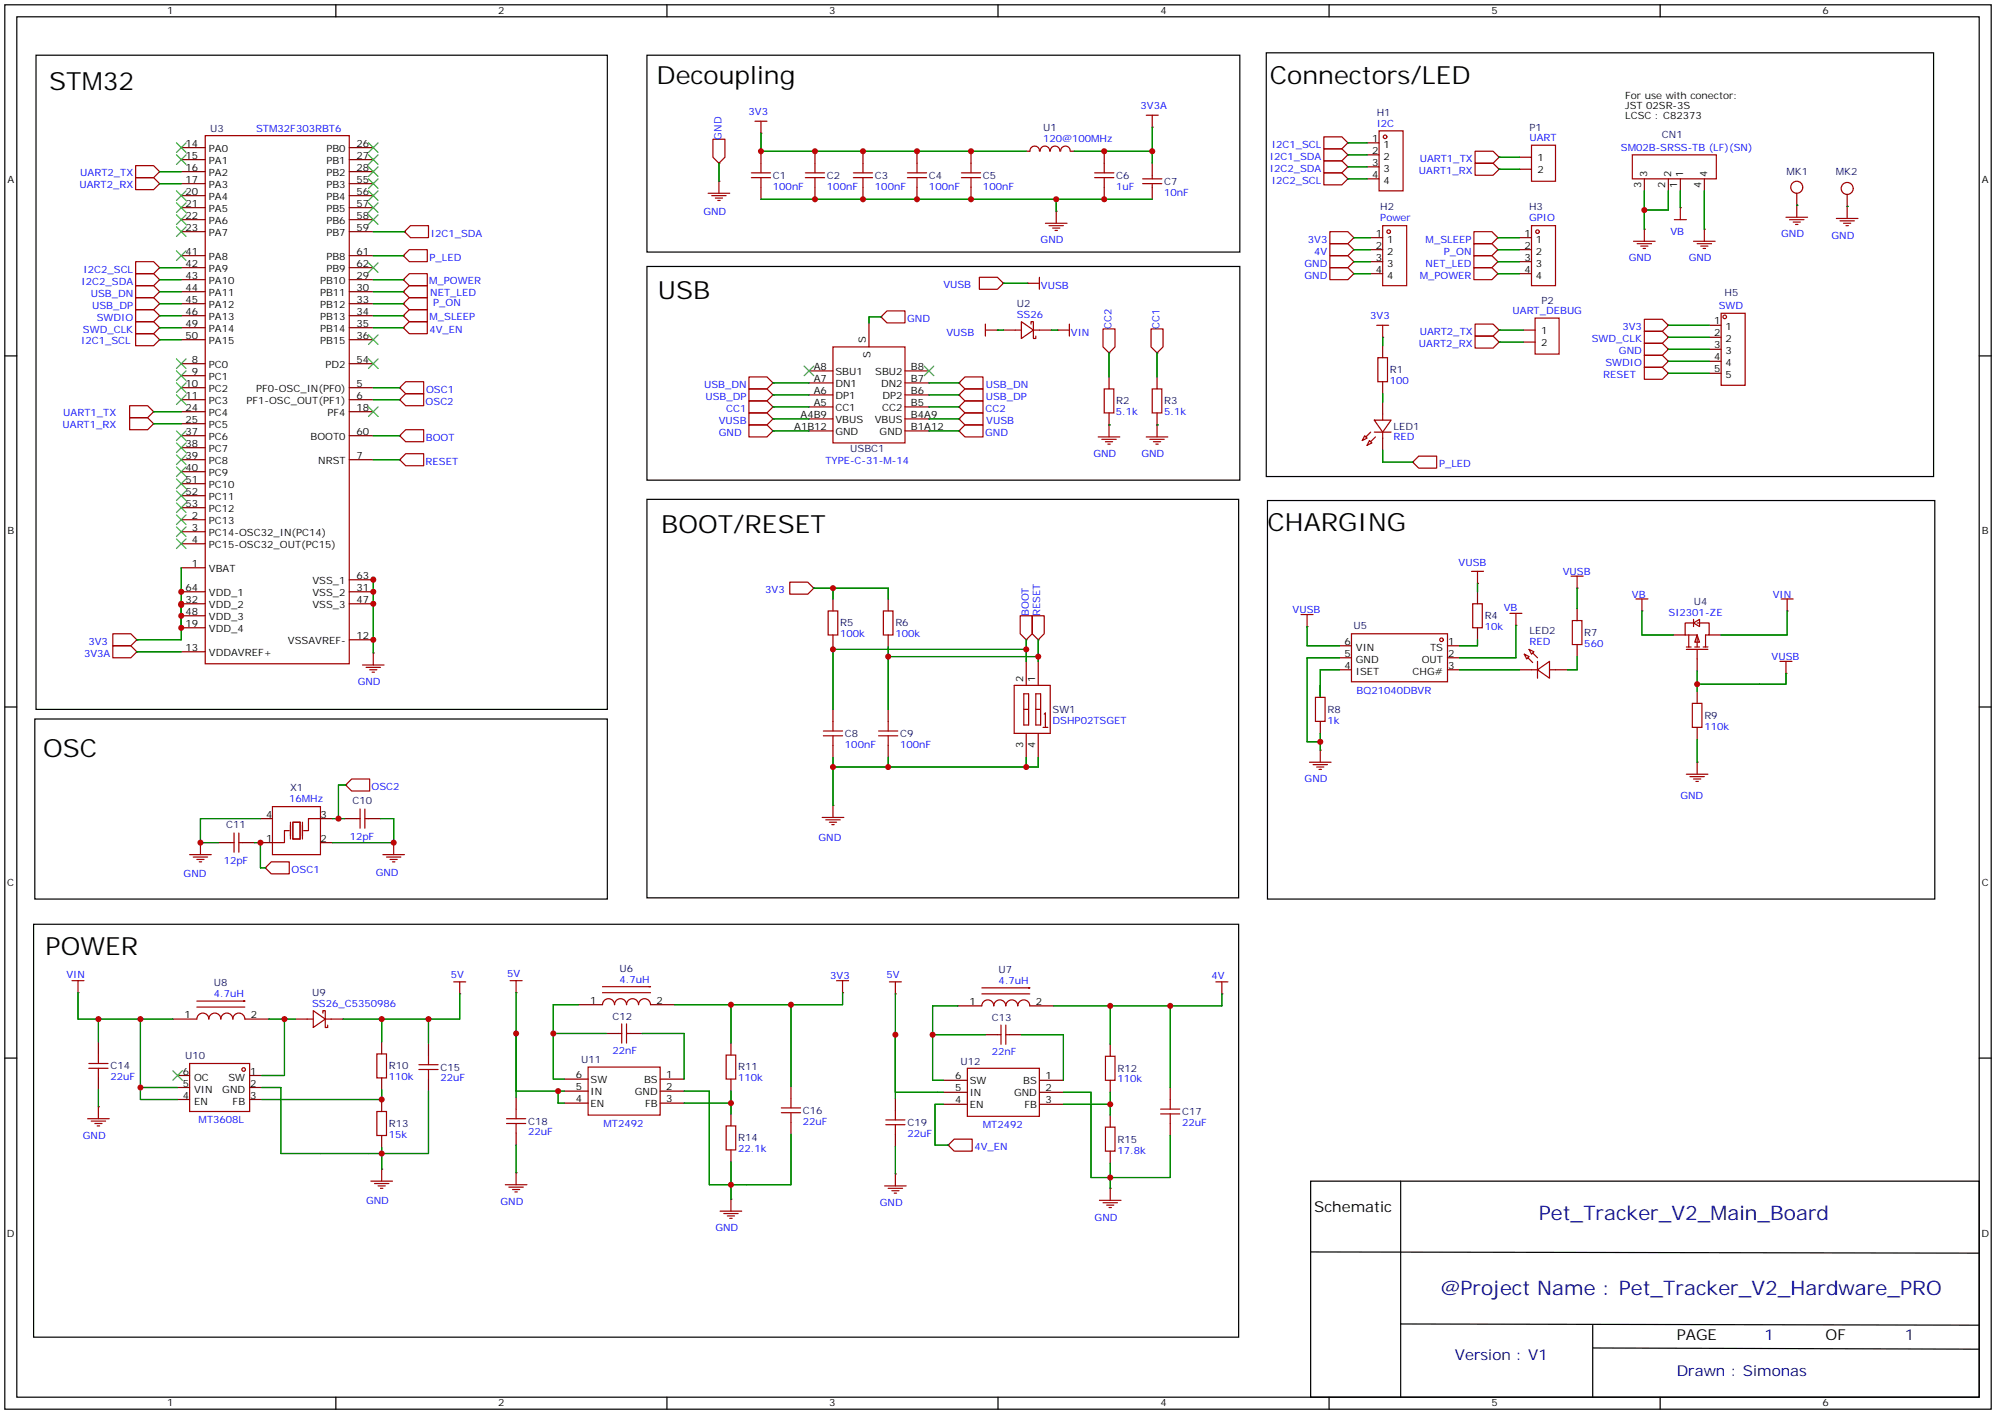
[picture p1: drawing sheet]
<svg xmlns="http://www.w3.org/2000/svg" width="422mm" height="299mm" viewBox="0 0 422 299" stroke-linecap="round" stroke-linejoin="round" font-family="sans-serif">
<circle cx="79" cy="122.4" r=".51" fill="#999"/>
<g fill="none" stroke="#000" stroke-width=".25">
<path d="M1 1h420.4v297.2h-420.4zM3.6 3.6h415.2v292.1h-415.2zM7.6 11.7h120.9v138.4h-120.9zM71.1 1v2.6M136.9 11.7h125.5v41.6h-125.5zM141.1 1v2.6M211.2 1v2.6M268 11.2h141.2v89.6h-141.2zM281.3 1v2.6M351.3 1v2.6M136.9 56.4h125.5v45.2h-125.5zM1 75.3h2.6"/>
<path d="M418.8 75.3h2.6M136.9 105.7h125.2v84.3h-125.2zM268.2 105.9h141.2v84.3h-141.2zM1 149.6h2.6M7.4 152.1h121.1v38.1h-121.1zM418.8 149.6h2.6M7.1 195.6h255v87.4h-255zM1 223.9h2.6M418.8 223.9h2.6M277.4 249.9h141.4v45.8h-141.4zM296.4 249.9v45.8M277.4 264.9l141.4 .3"/>
<path d="M71.1 295.7v2.5M141.1 295.7v2.5M211.2 295.7v2.5M281.3 295.7v2.5M296.4 280.2l122.4 .2M337.1 285.2l81.7 .3M337.1 280.4v15.3M351.3 295.7v2.5"/>
</g>
<g fill="none" stroke="#a10000" stroke-width=".25">
<path d="M28.7 37.6h3.8l1.3 1.3-1.3 1.2h-3.8zM28.7 35.1h3.8l1.3 1.2-1.3 1.3h-3.8zM43.4 28.7h30.5v111.8h-30.5zM150.9 29.5h2.5v3.8l-1.3 1.2-1.2-1.2zM152.1 38.4v2.5M159 37.6h4.1M159 36.6h4.1M159.8 25.7h2.5M161 25.7v2.5M161 34.5v2.1M161 37.6v2M170.4 37.6h4.1"/>
<path d="M170.4 36.6h4.1M172.5 34.5v2.1M172.5 37.6v2M180.6 37.6h4.1M180.6 36.6h4.1M182.6 34.5v2.1M182.6 37.6v2M192 37.6h4.1M192 36.6h4.1M194.1 34.5v2.1M194.1 37.6v2M203.5 37.6h4"/>
<path d="M203.5 36.6h4M205.5 34.5v2.1M205.5 37.6v2M218 32a1.01 1.01 0 0 1 1-1.1 1.01 1.01 0 0 1 1 1.1M220.1 32a1.01 1.01 0 0 1 1-1.1 1.01 1.01 0 0 1 1 1.1M222.3 32a1.01 1.01 0 0 1 1-1.1 1.01 1.01 0 0 1 1 1.1M224.5 32a1.01 1.01 0 0 1 1-1.1 1.01 1.01 0 0 1 1 1.1M231.6 37.6h4.1M231.6 36.6h4.1M233.7 34.5v2.1M233.7 37.6v2M241.8 38.9h4.1"/>
<path d="M241.8 37.8h4.1M242.6 24.4h2.5M243.8 24.4v2.5M243.8 37.1v.7M243.8 38.9v.7M280.2 29h3.8l1.2 1.2-1.2 1.3h-3.8zM280.2 31.5h3.8l1.2 1.3-1.2 1.2h-3.8zM280.2 36.6h3.8l1.2 1.2-1.2 1.3h-3.8zM280.2 34h3.8l1.2 1.3-1.2 1.3h-3.8zM291.8 27.7h5.1v12.7h-5.1zM312.2 32h3.8l1.2 1.3-1.2 1.2h-3.8zM312.2 34.5h3.8l1.2 1.3-1.2 1.3h-3.8z"/>
<path d="M324.1 30.7h5.1v7.7h-5.1zM345.4 32.8h17.8v5h-17.8zM381.5 39.6a1.27 1.27 0 0 0-1.9-1.1 1.27 1.27 0 0 0 0 2.2 1.27 1.27 0 0 0 1.9-1M392.2 39.9a1.27 1.27 0 0 0-1.9-1.1 1.27 1.27 0 0 0-.1 2.2 1.27 1.27 0 0 0 2-1M28.7 57.9h3.8l1.3 1.3-1.3 1.3h-3.8zM28.7 55.4h3.8l1.3 1.2-1.3 1.3h-3.8zM85.3 59.2l1.3-1.3h3.8v2.6h-3.8zM85.6 49l1.3-1.2h3.8v2.5h-3.8zM86.6 52.8h3.8v2.6h-3.8l-1.3-1.3zM149.9 40.9h4.5M150.6 41.4h3.1M151.4 41.9h1.5"/>
<path d="M151.9 42.4h.5M207.3 58.7h3.8l1.2 1.2-1.2 1.3h-3.8zM217.4 59.9h2.6M220 58.7v2.5M221.2 47.2h4.6M222 47.8h3M222.8 48.3h1.5M223.3 48.8h.5M223.5 44.7v2.5M281.4 56.6h3.8l1.3 1.3-1.3 1.3h-3.8zM281.4 54.1h3.8l1.3 1.3-1.3 1.2h-3.8zM281.4 51.6h3.8l1.3 1.2-1.3 1.3h-3.8z"/>
<path d="M281.4 49h3.8l1.3 1.3-1.3 1.3h-3.8zM292.6 47.8h5.1v12.7h-5.1zM311.9 56.6h3.8l1.3 1.3-1.3 1.3h-3.8zM311.9 54.1h3.8l1.3 1.3-1.3 1.2h-3.8zM311.9 49h3.8l1.3 1.3-1.3 1.3h-3.8zM311.9 51.6h3.8l1.3 1.2-1.3 1.3h-3.8zM324.1 47.8h5.1v12.7h-5.1zM345.7 51.1h4.6M346.5 51.6h3M347.2 52.1h1.5M347.7 52.6h.5M348 48.5v2.6"/>
<path d="M354.3 46.5h2.6M355.6 43.9v2.6M358.4 51.1h4.6M359.2 51.6h3M359.9 52.1h1.5M360.4 52.6h.5M360.7 48.5v2.6M378 46h4.5M378.7 46.5h3.1M379.5 47h1.5M380 47.5h.5M380.2 43.4v2.6"/>
<path d="M388.6 46.2h4.6M389.4 46.7h3M390.1 47.2h1.6M390.7 47.8h.5M390.9 43.7v2.5M28.7 70.6h3.8l1.3 1.3-1.3 1.3h-3.8zM28.7 63h3.8l1.3 1.3-1.3 1.2h-3.8zM28.7 60.5h3.8l1.3 1.2-1.3 1.3h-3.8zM28.7 68.1h3.8l1.3 1.2-1.3 1.3h-3.8zM28.7 65.5h3.8l1.3 1.3-1.3 1.3h-3.8zM85.3 61.7l1.3-1.2h3.8v2.5h-3.8zM85.3 64.3l1.3-1.3h3.8v2.5h-3.8z"/>
<path d="M86.6 65.5h3.8v2.6h-3.8l-1.3-1.3zM86.6 68.1h3.8v2.5h-3.8l-1.3-1.3zM158.5 79.8h3.8l1.3 1.2-1.3 1.3h-3.8zM176.3 73.4h15.2v20.3h-15.2zM186.4 67.1l1.3-1.3h3.8v2.5h-3.8zM204.2 79.8h3.8v2.5h-3.8l-1.3-1.3zM208.5 69.9h2.6M208.5 68.6v2.5M214.9 69.9h1.3M216.2 68.1l2.5 1.8-2.5 1.7zM218.2 68.6v-.5h.5v3.5h.5v-.5M218.7 69.9h1.3"/>
<path d="M223.8 69.9h2.5M226.3 68.6v2.5M233.4 69.6h2.6v3.8l-1.3 1.3-1.3-1.3zM243.6 69.6h2.5v3.8l-1.2 1.3-1.3-1.3zM291.3 68.8h2.6M291.6 75.7h2v5.1h-2zM292.6 68.8v2.6M312.2 68.6h3.8l1.2 1.3-1.2 1.2h-3.8zM312.2 71.1h3.8l1.2 1.3-1.2 1.3h-3.8zM324.9 67.3h5v7.6h-5zM348 67.6h3.8l1.3 1.2-1.3 1.3h-3.8zM348 70.1h3.8l1.3 1.3-1.3 1.2h-3.8z"/>
<path d="M348 72.6h3.8l1.3 1.3-1.3 1.3h-3.8zM348 75.2h3.8l1.3 1.3-1.3 1.2h-3.8zM348 77.7h3.8l1.3 1.3-1.3 1.3h-3.8zM364.2 66.3h5.1v15.2h-5.1zM27.4 85.9h3.8l1.3 1.2-1.3 1.3h-3.8zM27.4 88.4h3.8l1.3 1.3-1.3 1.2h-3.8zM84.6 84.6l1.3-1.3h3.8v2.6h-3.8zM84.6 97.3l1.3-1.3h3.8v2.6h-3.8zM85.9 80.8h3.8v2.5h-3.8l-1.3-1.3zM85.9 90.9h3.8v2.6h-3.8l-1.3-1.3zM158.5 89.9h3.8l1.3 1.3-1.3 1.3h-3.8zM158.5 84.8h3.8l1.3 1.3-1.3 1.3h-3.8z"/>
<path d="M158.5 87.4h3.8l1.3 1.2-1.3 1.3h-3.8zM158.5 82.3h3.8l1.3 1.3-1.3 1.2h-3.8zM202.9 86.1l1.3-1.3h3.8v2.6h-3.8zM202.9 88.6l1.3-1.2h3.8v2.5h-3.8zM202.9 83.6l1.3-1.3h3.8v2.5h-3.8zM204.2 89.9h3.8v2.6h-3.8l-1.3-1.3zM232.4 92.5h4.6M233.2 93h3M233.7 82.3h2v5.1h-2zM233.9 93.5h1.6M234.4 94h.5M234.7 89.9v2.6"/>
<path d="M242.6 92.5h4.5M243.3 93h3.1M243.8 82.3h2.1v5.1h-2.1zM244.1 93.5h1.5M244.6 94h.5M244.9 89.9v2.6M288.8 92.2l.5 .5-1 .5zM289.8 93.2l.5 .5-1 .5zM290.1 91.4l-1 1.1M290.8 88.9h3.6l-1.8 2.5zM290.8 91.4h3.6M291.1 92.5l-1 1"/>
<path d="M292.6 87.6v1.3M292.6 91.4v1.3M299 97.8l1.2-1.3h3.8v2.6h-3.8zM23.9 134.1h3.8l1.3 1.3-1.3 1.3h-3.8zM23.9 136.7h3.8l1.3 1.2-1.3 1.3h-3.8zM79 138.2v2.5M167.1 123.2h3.8l1.3 1.3-1.3 1.2h-3.8zM175.3 129.3h2v5.1h-2zM186.9 129.3h2.1v5.1h-2.1zM215.9 130.3h2.5v3.8l-1.2 1.3-1.3-1.3zM218.4 130.3h2.6v3.8l-1.3 1.3-1.3-1.3zM275.3 130h2.6"/>
<path d="M276.6 130v2.6M286 134.1h20.3v10.2h-20.3zM311.4 120.9h2.5M311.7 127.8h2v5h-2zM312.7 120.9v2.5M319.5 129.8h2.6M320.8 129.8v2.5M322.6 138.4l1 .5-.5 .5zM323.3 139.2l1.1 1M323.6 137.4l1 .5-.5 .5zM324.4 138.2l1 1M325.4 140v3.5"/>
<path d="M332.5 121.9h2.5M332.7 131.3h2.1v5.1h-2.1zM333.8 121.9v2.6M346.2 126.7h2.5M347.5 126.7v2.6M356.9 136.9h1M356.9 137.4h4.5M357.4 134.4v2.5M358.4 131.1v1.5M358.4 131.8l1.3-.7v1.5zM358.6 131.8h-2v2.6h2.6v2.5M358.6 136.9h1.1"/>
<path d="M359.2 131.8h2.5v2.6h-.8v2.5M359.2 134.4l.5 1.5h-1.1zM359.2 137.4v2M360.4 136.9h1M376.7 140h2.5M376.9 126.7h2.6M378 140v2.5M378.2 126.7v2.6M76.7 140.7h4.6M77.5 141.2h3M78.2 141.7h1.6M78.7 142.2h.5"/>
<path d="M174.2 155.7h4.1M174.2 154.7h4.1M176.3 152.7v2M176.3 155.7v2M185.9 155.7h4.1M185.9 154.7h4.1M188 152.7v2M188 155.7v2M214.6 145h7.6v10.2h-7.6zM216.7 146.8h1v6.6h-1zM216.7 150.1h1M219.2 146.8h1v6.6h-1z"/>
<path d="M219.2 150.1h1M220.7 153.9h1M221 151.1l.2-.2v3M278.4 147.6h2v5.1h-2zM279.4 158.7v2.6M324.1 141.7h1.3M325.4 141.7l2.5-1.7v3.5zM327.9 141.7h1.3M358.1 148.8h2.1v5.1h-2.1zM42.4 178.3v2.5M48.8 178.3h.7M49.5 176.3v4"/>
<path d="M50.5 176.3v4M50.5 178.3h.8M57.7 170.7h10.1v10.1h-10.1zM61.2 175.8h-1v2.5h-2.5M61.5 174v3.5M62 174h1.5v3.5h-1.5zM64 174v3.5M67.8 173.2h-2.5v2.6h-1M73.2 166.1l1.2-1.3h3.8v2.6h-3.8zM75.4 173.2h.8M76.2 171.2v4.1M77.2 171.2v4.1"/>
<path d="M77.2 173.2h.8M83.3 178.3v2.5M174 173h4.6M174.8 173.5h3M175.5 174h1.5M176 174.5h.5M176.3 170.4v2.6M277.1 161.3h4.6M277.9 161.8h3M278.6 162.3h1.6M279.1 162.8h.6M356.9 163.8h4.5"/>
<path d="M357.6 164.3h3.1M358.4 164.8h1.5M358.9 165.4h.5M359.2 161.3v2.5M40.1 180.8h4.6M40.9 181.4h3M41.7 181.9h1.5M42.2 182.4h.5M56.1 183.6l1.3-1.2h3.8v2.5h-3.8zM81 180.8h4.6M81.8 181.4h3M82.5 181.9h1.6"/>
<path d="M83.1 182.4h.5M15.2 207.5h2.6M16.5 207.5v2.6M41.7 211.8h10.1h-.2M41.7 215.6a1.27 1.27 0 0 1 1.2-1.2 1.27 1.27 0 0 1 1.3 1.2 1.27 1.27 0 0 1 1.3-1.2 1.27 1.27 0 0 1 1.2 1.2 1.27 1.27 0 0 1 1.3-1.2 1.27 1.27 0 0 1 1.3 1.2 1.27 1.27 0 0 1 1.2-1.2 1.27 1.27 0 0 1 1.3 1.2M41.7 213.1h10.1M65 215.6h1.3M66.3 213.9l2.5 1.7-2.5 1.8zM68.3 214.4v-.5h.5v3.5h.5v-.5M68.8 215.6h1.3M96 207.8h2.6M97.3 207.8v2.5"/>
<path d="M107.9 207.5h2.6M109.2 207.5v2.6M127.5 208.8h10.2h-.3M127.5 212.6a1.27 1.27 0 0 1 1.3-1.3 1.27 1.27 0 0 1 1.2 1.3 1.27 1.27 0 0 1 1.3-1.3 1.27 1.27 0 0 1 1.3 1.3 1.27 1.27 0 0 1 1.3-1.3 1.27 1.27 0 0 1 1.2 1.3 1.27 1.27 0 0 1 1.3-1.3 1.27 1.27 0 0 1 1.3 1.3M127.5 210.1h10.2M130.8 218.7h.8M131.6 216.7v4M132.6 216.7v4M132.6 218.7h.7M177 207.5h2.6M178.3 207.5v2.6M188.2 207.8h2.6"/>
<path d="M189.5 207.8v2.5M207.8 209h10.1h-.2M207.8 212.9a1.27 1.27 0 0 1 1.2-1.3 1.27 1.27 0 0 1 1.3 1.3 1.27 1.27 0 0 1 1.3-1.3 1.27 1.27 0 0 1 1.3 1.3 1.27 1.27 0 0 1 1.2-1.3 1.27 1.27 0 0 1 1.3 1.3 1.27 1.27 0 0 1 1.3-1.3 1.27 1.27 0 0 1 1.2 1.3M207.8 210.3h10.1M211.1 218.9h.7M211.8 216.9v4.1M212.9 216.9v4.1M212.9 218.9h.7M257.3 207.8h2.5M258.6 207.8v2.5M18.5 236.7h4.6M18.8 226.1h4.1"/>
<path d="M18.8 225h4.1M19.3 237.2h3.1M20.1 237.7h1.5M20.6 238.3h.5M20.8 223v2M20.8 226.1v2M20.8 234.2v2.5M40.1 225h12.7v10.2h-12.7zM79.8 223h2v5.1h-2zM79.8 235.2h2v5.1h-2zM88.6 226.3h4.1M88.6 225.3h4.1"/>
<path d="M90.7 223.3v2M90.7 226.3v2M107.2 236.7h4.1M107.2 237.7h4.1M109.2 234.7v2M109.2 237.7v2.1M124.5 225.8h15.2v10.2h-15.2zM153.7 223.3h2v5h-2zM153.7 238.3h2v5h-2zM165.4 235.5h4M165.4 234.4h4M167.4 232.4v2"/>
<path d="M167.4 235.5v2M187.5 238h4M187.5 237h4M189.5 234.9v2.1M189.5 238v2M204.7 226.1h15.3v10.1h-15.3zM233.9 223.5h2.1v5.1h-2.1zM233.9 238.5h2.1v5.1h-2.1zM245.6 235.7h4.1M245.6 234.7h4.1M247.6 232.7v2M247.6 235.7v2"/>
<path d="M78.5 249.9h4.6M79.2 250.4h3.1M80 251h1.5M80.5 251.5h.5M80.8 247.4v2.5M106.9 250.7h4.6M107.7 251.2h3M108.5 251.7h1.5M109 252.2h.5M109.2 248.2v2.5M152.4 256.3h4.6M153.2 256.8h3"/>
<path d="M153.9 257.3h1.5M154.4 257.8h.5M154.7 253.7v2.6M187.2 251h4.6M188 251.5h3M188.7 252h1.5M189.2 252.5h.5M189.5 248.4v2.6M200.7 242.3l1.2-1.3h3.8v2.6h-3.8zM232.7 254h4.5M233.4 254.5h3.1M234.2 255h1.5"/>
<path d="M234.7 255.5h.5M234.9 251.5v2.5"/>
<circle cx="293.1" cy="29" r=".38"/>
<circle cx="293.9" cy="49" r=".38"/>
<circle cx="325.4" cy="49" r=".38"/>
<circle cx="365" cy="67.1" r=".38"/>
<circle cx="305.1" cy="135.4" r=".38"/>
<circle cx="51.6" cy="226.3" r=".38"/>
</g>
<g fill="none" stroke="#870000" stroke-width=".25">
<path d="M33.8 38.9h.1M33.8 36.3h.1M38.4 38.9h5M38.4 36.3h5M38.4 33.8h5M38.4 31.2h5M73.9 38.9h5.1M73.9 36.3h5.1M73.9 33.8h5.1M73.9 31.2h5.1M152.1 34.5h.1M152.1 38.4h.1"/>
<path d="M161 28.2h.1M161 32v2.5M161 39.6v2.6M172.5 32v2.5M172.5 39.6v2.6M182.6 32v2.5M182.6 39.6v2.6M194.1 32v2.5M194.1 39.6v2.6M205.5 32v2.5M205.5 39.6v2.6M217.2 32h.7"/>
<path d="M226.6 32h.7M233.7 32v2.5M233.7 39.6v2.6M243.8 26.9h.1M243.8 34.5v2.6M243.8 39.6v2.6M285.2 30.2h.1M285.2 32.8h.1M285.2 37.8h.1M285.2 35.3h.1M289.3 30.2h2.5M289.3 32.8h2.5"/>
<path d="M289.3 35.3h2.5M289.3 37.8h2.5M317.2 33.3h.1M317.2 35.8h.1M321.6 33.3h2.5M321.6 35.8h2.5M348 37.8v2.6M353.1 37.8v2.6M355.6 37.8v2.6M360.7 37.8v2.6M33.8 59.2h.1M33.8 56.6h.1"/>
<path d="M38.4 56.6h5M38.4 54.1h5M38.4 49h5M38.4 46.5h5M38.4 43.9h5M38.4 41.4h5M38.4 59.2h5M73.9 56.6h5.1M73.9 54.1h5.1M73.9 49h5.1M73.9 46.5h5.1M73.9 43.9h5.1"/>
<path d="M73.9 41.4h5.1M73.9 59.2h5.1M85.3 54.1h.1M85.3 59.2h.1M85.6 49h.1M212.3 59.9h.1M217.4 59.9h.1M223.5 44.7h.1M286.5 57.9h.1M286.5 55.4h.1M286.5 52.8h.1M286.5 50.3h.1"/>
<path d="M290.1 50.3h2.5M290.1 52.8h2.5M290.1 55.4h2.5M290.1 57.9h2.5M317 57.9h.1M317 55.4h.1M317 50.3h.1M317 52.8h.1M321.6 50.3h2.5M321.6 52.8h2.5M321.6 55.4h2.5M321.6 57.9h2.5"/>
<path d="M348 48.5h.1M355.6 43.9h.1M360.7 48.5h.1M380.2 43.4h.1M380.2 40.9v2.5M390.9 43.7h.1M390.9 41.1v2.6M33.8 71.9h.1M33.8 64.3h.1M33.8 61.7h.1M33.8 69.3h.1M33.8 66.8h.1"/>
<path d="M38.4 71.9h5M38.4 69.3h5M38.4 66.8h5M38.4 64.3h5M38.4 61.7h5M38.4 77h5M38.4 79.5h5M73.9 71.9h5.1M73.9 69.3h5.1M73.9 66.8h5.1M73.9 64.3h5.1M73.9 61.7h5.1"/>
<path d="M73.9 77h5.1M85.3 61.7h.1M85.3 64.3h.1M85.3 66.8h.1M85.3 69.3h.1M171.2 78.5h5.1M183.9 68.3v5.1M186.4 67.1h.1M191.5 78.5h5.1M211.1 69.9h.1M212.3 69.9h2.6M220 69.9h2.5"/>
<path d="M223.8 69.9h.1M234.7 74.7h.1M234.7 79.8v2.5M244.9 74.7h.1M244.9 79.8v2.5M292.6 71.4h.1M292.6 73.2v2.5M317.2 69.9h.1M317.2 72.4h.1M322.3 69.9h2.6M322.3 72.4h2.6M353.1 68.8h.1"/>
<path d="M353.1 71.4h.1M353.1 73.9h.1M353.1 76.5h.1M353.1 79h.1M361.7 68.8h2.5M361.7 71.4h2.5M361.7 73.9h2.5M361.7 76.5h2.5M361.7 79h2.5M32.5 87.1h.1M32.5 89.7h.1M38.4 87.1h5"/>
<path d="M38.4 84.6h5M38.4 82h5M38.4 99.8h5M38.4 97.3h5M38.4 94.7h5M38.4 92.2h5M38.4 89.7h5M73.9 87.1h5.1M73.9 84.6h5.1M73.9 82h5.1M73.9 97.3h5.1M73.9 92.2h5.1"/>
<path d="M84.6 84.6h.1M84.6 82h.1M84.6 92.2h.1M84.6 97.3h.1M163.6 91.2h.1M163.6 86.1h.1M163.6 88.6h.1M163.6 83.6h.1M163.6 81h.1M171.2 91.2h5.1M171.2 88.6h5.1M171.2 86.1h5.1"/>
<path d="M171.2 83.6h5.1M171.2 81h5.1M191.5 91.2h5.1M191.5 88.6h5.1M191.5 86.1h5.1M191.5 83.6h5.1M191.5 81h5.1M202.9 91.2h.1M202.9 86.1h.1M202.9 88.6h.1M202.9 83.6h.1M202.9 81h.1"/>
<path d="M234.7 89.9h.1M234.7 87.4v2.5M244.9 89.9h.1M244.9 87.4v2.5M292.6 80.8v2.5M292.6 85.1v2.5M292.6 92.7v2.5M299 97.8h.1M38.4 115.1h5M38.4 112.5h5M38.4 110h5M38.4 107.4h5"/>
<path d="M38.4 104.9h5M38.4 102.4h5M29 135.4h.1M29 137.9h.1M38.4 127.8h5M38.4 125.2h5M38.4 137.9h5M38.4 132.8h5M38.4 130.3h5M38.4 120.1h5M73.9 135.4h5.1M73.9 127.8h5.1"/>
<path d="M73.9 125.2h5.1M73.9 122.7h5.1M79 138.2h.1M172.2 124.5h.1M176.3 126.7v2.6M176.3 134.4v2.5M188 126.7v2.6M188 134.4v2.5M217.2 135.4h.1M217.2 140v5M219.7 135.4h.1M219.7 140v5"/>
<path d="M276.6 132.6h.1M283.5 136.7h2.5M283.5 139.2h2.5M306.3 136.7h2.6M306.3 139.2h2.6M312.7 123.4h.1M312.7 125.2v2.6M312.7 132.8v2.6M320.8 132.3h.1M333.8 124.5h.1M333.8 128.8v2.5M333.8 136.4v2.5"/>
<path d="M347.5 129.3h.1M354.1 134.4h2.5M359.2 139.4v2.6M361.7 134.4h2.5M378.2 129.3h.1M176.3 150.1v2.6M176.3 157.7v2.6M188 150.1v2.6M188 157.7v2.6M217.2 155.2v5.1M219.7 155.2v5.1M279.4 158.7h.1"/>
<path d="M279.4 145v2.6M279.4 152.7v2.5M283.5 141.7h2.5M306.3 141.7h2.6M321.6 141.7h2.5M329.2 141.7h2.5M359.2 146.3v2.5M359.2 153.9v2.6M378 142.5h.1M42.4 178.3h.1M46.2 178.3h2.6M51.3 178.3h2.5"/>
<path d="M55.1 173.2h2.6M55.1 178.3h2.6M67.8 173.2h2.6M67.8 178.3h2.6M72.9 173.2h2.5M73.2 166.1h.1M78 173.2h2.5M83.3 178.3h.1M176.3 170.4h.1M359.2 161.3h.1M56.1 183.6h.1M16.5 210.1h.1"/>
<path d="M36.6 215.6h5.1M51.8 215.6h5.1M62.5 215.6h2.5M70.1 215.6h2.5M97.3 210.3h.1M109.2 210.1h.1M122.4 212.6h5.1M128.3 218.7h2.5M133.3 218.7h2.6M137.7 212.6h5M178.3 210.1h.1M189.5 210.3h.1"/>
<path d="M202.7 212.9h5.1M208.5 218.9h2.6M213.6 218.9h2.6M217.9 212.9h5.1M258.6 210.3h.1M20.8 234.2h.1M20.8 220.5v2.5M20.8 228.1v2.5M37.6 227.6h2.5M37.6 230.1h2.5M37.6 232.7h2.5M52.8 227.6h2.6"/>
<path d="M52.8 230.1h2.6M52.8 232.7h2.6M80.8 220.5v2.5M80.8 228.1v2.5M80.8 232.7v2.5M90.7 220.7v2.6M90.7 228.3v2.6M109.2 232.2v2.5M109.2 239.8v2.5M119.4 228.3h5.1M119.4 230.9h5.1M119.4 233.4h5.1"/>
<path d="M139.7 228.3h5.1M139.7 230.9h5.1M139.7 233.4h5.1M154.7 220.7v2.6M154.7 228.3v2.6M154.7 235.7v2.6M167.4 229.9v2.5M167.4 237.5v2.5M189.5 232.4v2.5M199.6 228.6h5.1M199.6 231.1h5.1M199.6 233.7h5.1"/>
<path d="M220 228.6h5M220 231.1h5M220 233.7h5M234.9 221v2.5M234.9 228.6v2.5M234.9 236v2.5M247.6 230.1v2.6M247.6 237.7v2.6M80.8 247.4h.1M80.8 240.3v2.5M109.2 248.2h.1M154.7 253.7h.1"/>
<path d="M154.7 243.3v2.6M189.5 248.4h.1M189.5 240v2.6M200.7 242.3h.1M234.9 251.5h.1M234.9 243.6v2.5"/>
</g>
<g fill="none" stroke="#3c3" stroke-width=".25">
<path d="M37.3 32.8l2.1 2M37.3 30.2l2.1 2.1M39.4 32.8l-2.1 2M39.4 30.2l-2.1 2.1M78 37.8l2 2.1M78 35.3l2 2M78 32.8l2 2M78 30.2l2 2.1M80 37.8l-2 2.1M80 35.3l-2 2M80 32.8l-2 2M80 30.2l-2 2.1"/>
<path d="M37.3 53.1l2.1 2M37.3 48l2.1 2M37.3 45.5l2.1 2M37.3 42.9l2.1 2.1M37.3 40.4l2.1 2M39.4 53.1l-2.1 2M39.4 48l-2.1 2M39.4 45.5l-2.1 2M39.4 42.9l-2.1 2.1M39.4 40.4l-2.1 2M78 55.6l2 2.1M78 45.5l2 2"/>
<path d="M78 42.9l2 2.1M78 40.4l2 2M80 55.6l-2 2.1M80 45.5l-2 2M80 42.9l-2 2.1M80 40.4l-2 2M37.3 78.5l2.1 2M37.3 75.9l2.1 2.1M39.4 78.5l-2.1 2M39.4 75.9l-2.1 2.1M78 70.9l2 2M78 75.9l2 2.1"/>
<path d="M80 70.9l-2 2M80 75.9l-2 2.1M170.2 77.5l2 2M172.2 77.5l-2 2M195.6 77.5l2 2M197.6 77.5l-2 2M37.3 98.8l2.1 2M37.3 96.3l2.1 2M37.3 93.7l2.1 2.1M37.3 91.2l2.1 2M37.3 83.6l2.1 2M37.3 81l2.1 2.1"/>
<path d="M39.4 96.3l-2.1 2M39.4 83.6l-2.1 2M39.4 81l-2.1 2.1M39.4 98.8l-2.1 2M39.4 93.7l-2.1 2.1M39.4 91.2l-2.1 2M78 86.1l2 2M80 86.1l-2 2M37.3 114l2.1 2.1M37.3 111.5l2.1 2M37.3 109l2.1 2M37.3 106.4l2.1 2.1"/>
<path d="M37.3 103.9l2.1 2M37.3 101.3l2.1 2.1M39.4 114l-2.1 2.1M39.4 111.5l-2.1 2M39.4 109l-2.1 2M39.4 106.4l-2.1 2.1M39.4 103.9l-2.1 2M39.4 101.3l-2.1 2.1M36.6 226.6l2 2M38.6 226.6l-2 2"/>
</g>
<g fill="none" stroke="#008700" stroke-width=".25">
<path d="M33.8 36.3h4.6M33.8 38.9h4.6M152.1 34.5v3.9M161 28.2v3.8h56.2M227.3 32h16.5M243.8 26.9v7.6M285.2 30.2h4.1M285.2 32.8h4.1M285.2 35.3h4.1M285.2 37.8h4.1M317.2 33.3h4.4M317.2 35.8h4.4"/>
<path d="M33.8 56.6h4.6M33.8 59.2h4.6M79 59.2h6.3M79 54.1h6.3M79 49h6.6M161 42.2h82.8M212.3 59.9h5.1M223.5 42.2v2.5M286.5 50.3h3.6M286.5 52.8h3.6M286.5 55.4h3.6M286.5 57.9h3.6"/>
<path d="M317 50.3h4.6M317 52.8h4.6M317 55.4h4.6M317 57.9h4.6M348 40.4v8.1M353.1 40.4v4.1h-5.1M355.6 40.4v3.5M360.7 40.4v8.1M380.2 43.4h.1M390.9 43.7h.1M33.8 71.9h4.6M33.8 69.3h4.6"/>
<path d="M33.8 66.8h4.6M33.8 61.7h4.6M33.8 64.3h4.6M79 69.3h6.3M79 66.8h6.3M79 61.7h6.3M79 64.3h6.3M186.4 67.1h-2.5v1.2M211.1 69.9h1.2M222.5 69.9h1.3M234.7 74.7v5.1M244.9 74.7v5.1"/>
<path d="M292.6 71.4v1.8M317.2 69.9h5.1M317.2 72.4h5.1M353.1 68.8h8.6M353.1 71.4h8.6M353.1 73.9h8.6M353.1 76.5h8.6M353.1 79h8.6M32.5 87.1h5.9M32.5 89.7h5.9M79 82h5.6M79 84.6h5.6"/>
<path d="M79 92.2h5.6M79 97.3h5.6M163.6 91.2h7.6M163.6 86.1h7.6M163.6 88.6h7.6M163.6 81h7.6M163.6 83.6h7.6M196.6 91.2h6.3M196.6 86.1h6.3M196.6 88.6h6.3M196.6 81h6.3M196.6 83.6h6.3"/>
<path d="M234.7 89.9h.1M244.9 89.9h.1M292.6 83.3v1.8M292.6 95.2v2.6h6.4M29 137.9h9.4M38.4 120.1v15.3h-9.4M79 122.4v15.8M172.2 124.5h15.8v2.2M176.3 124.5v2.2M176.3 136.9v13.2M176.3 137.4h40.9M188 136.9v13.2"/>
<path d="M188 138.9h31.7M217.2 135.4v4.6M219.7 135.4v4.6M276.6 132.6v4.1h6.9M283.5 139.2h-6.9v17.8h2.8M312.7 135.4v1.3h-3.8M312.7 123.4v1.8M320.8 132.3v6.9h-11.9M333.8 138.9v2.8h-2.1M333.8 124.5v4.3M347.5 129.3v5.1h6.6M378.2 129.3v5.1h-14"/>
<path d="M279.4 155.2v3.5M283.5 141.7h-4.1v5.6M308.9 141.7h12.7M359.2 142v4.3M359.2 156.5v4.8M378 142.5v2.3h-18.8M53.8 178.3h1.3v5.3h1M55.1 173.2h-12.7v5.1h3.8M70.4 173.2h2.5M73.2 166.1h-1.6v7.1M80.5 173.2h2.8v5.1h-12.9M176.3 160.3v10.1"/>
<path d="M188 160.3v2M217.2 160.3v2M219.7 160.3v2h-43.4M16.5 210.1v5.5h20.1M20.8 215.6v4.9M29.7 215.6v17.1h7.9M56.9 215.6h5.6M60.2 215.6v12h-4.8M80.8 215.6v4.9M90.7 215.6v5.1M97.3 210.3v5.3h-24.7M109.2 210.1v22.1"/>
<path d="M117.1 218.7h11.2M122.4 212.6h-5.3v15.7h2.3M135.9 218.7h8.9v9.6M154.7 212.6v8.1M167.4 212.6v17.3M178.3 210.1v2.5h-35.6M189.5 210.3v22.1M197.4 218.9h11.1M202.7 212.9h-5.3v15.7h2.2M216.2 218.9h8.8v9.7M234.9 212.9v8.1M247.6 212.9v17.2"/>
<path d="M258.6 210.3v2.6h-35.6M20.8 230.6v3.6M29.7 230.1h7.9M55.4 230.1h4v14h31.3v-13.2M80.8 230.6v2.1h-25.4M109.2 230.9h10.2M118.1 230.9v2.5h1.3M144.8 230.9h5.3v19.8h17.3v-10.7M144.8 233.4h9.9M154.7 230.9v4.8M189.5 231.1h10.1M199.6 233.7h-1.7v8.6h2.8"/>
<path d="M225 231.1h5.9v18.1h16.7v-8.9M225 233.7h9.9M234.9 231.1v4.9M80.8 242.8v4.6M109.2 242.3v5.9M154.7 245.9v7.8M189.5 242.6v5.8M234.9 246.1v5.4"/>
</g>
<g fill="#c00">
<circle cx="205.5" cy="32" r=".63"/>
<circle cx="194.1" cy="32" r=".63"/>
<circle cx="161" cy="32" r=".63"/>
<circle cx="172.5" cy="32" r=".63"/>
<circle cx="182.6" cy="32" r=".63"/>
<circle cx="243.8" cy="32" r=".63"/>
<circle cx="233.7" cy="32" r=".63"/>
<circle cx="172.5" cy="42.2" r=".63"/>
<circle cx="182.6" cy="42.2" r=".63"/>
<circle cx="194.1" cy="42.2" r=".63"/>
<circle cx="205.5" cy="42.2" r=".63"/>
<circle cx="223.5" cy="42.2" r=".63"/>
<circle cx="233.7" cy="42.2" r=".63"/>
<circle cx="71.6" cy="173.2" r=".63"/>
<circle cx="83.3" cy="178.3" r=".63"/>
<circle cx="55.1" cy="178.3" r=".63"/>
<circle cx="38.4" cy="125.2" r=".63"/>
<circle cx="38.4" cy="127.8" r=".63"/>
<circle cx="38.4" cy="130.3" r=".63"/>
<circle cx="38.4" cy="132.8" r=".63"/>
<circle cx="38.4" cy="128" r=".63"/>
<circle cx="79" cy="135.4" r=".63"/>
<circle cx="79" cy="127.8" r=".63"/>
<circle cx="79" cy="125.2" r=".63"/>
<circle cx="79" cy="122.7" r=".63"/>
<circle cx="42.4" cy="178.3" r=".63"/>
<circle cx="176.3" cy="124.5" r=".63"/>
<circle cx="217.2" cy="137.4" r=".63"/>
<circle cx="176.3" cy="137.4" r=".63"/>
<circle cx="176.3" cy="162.3" r=".63"/>
<circle cx="188" cy="162.3" r=".63"/>
<circle cx="217.2" cy="162.3" r=".63"/>
<circle cx="219.7" cy="138.9" r=".63"/>
<circle cx="188" cy="138.9" r=".63"/>
<circle cx="348" cy="44.4" r=".63"/>
<circle cx="20.8" cy="215.6" r=".63"/>
<circle cx="29.7" cy="230.1" r=".63"/>
<circle cx="29.7" cy="215.6" r=".63"/>
<circle cx="60.2" cy="215.6" r=".63"/>
<circle cx="80.8" cy="232.7" r=".63"/>
<circle cx="80.8" cy="244.1" r=".63"/>
<circle cx="154.7" cy="212.6" r=".63"/>
<circle cx="167.4" cy="212.6" r=".63"/>
<circle cx="154.7" cy="233.4" r=".63"/>
<circle cx="117.1" cy="218.7" r=".63"/>
<circle cx="109.2" cy="218.7" r=".63"/>
<circle cx="118.1" cy="230.9" r=".63"/>
<circle cx="154.7" cy="250.7" r=".63"/>
<circle cx="247.7" cy="212.9" r=".63"/>
<circle cx="235" cy="212.9" r=".63"/>
<circle cx="235" cy="249.2" r=".63"/>
<circle cx="235" cy="233.7" r=".63"/>
<circle cx="189.5" cy="218.9" r=".63"/>
<circle cx="197.4" cy="218.9" r=".63"/>
<circle cx="279.4" cy="157" r=".63"/>
<circle cx="359.2" cy="144.8" r=".63"/>
<circle cx="80.8" cy="215.6" r=".63"/>
<circle cx="90.7" cy="215.6" r=".63"/>
</g>
<g font-size="5.3">
<text x="138.9" y="17.9">Decoupling</text>
<text x="268.7" y="17.9">Connectors/LED</text>
<text x="10.4" y="19.1">STM32</text>
<text x="139.2" y="63.3">USB</text>
<text x="140" y="112.9">BOOT/RESET</text>
<text x="268.2" y="112.4">CHARGING</text>
<text x="9.1" y="160.1">OSC</text>
<text x="9.7" y="202">POWER</text>
</g>
<g font-size="4.2" fill="#000080">
<text x="325.6" y="258.1">Pet_Tracker_V2_Main_Board</text>
<text x="304.8" y="274.1">@Project Name : Pet_Tracker_V2_Hardware_PRO</text>
</g>
<g font-size="3.2">
<text x="278.1" y="256.5">Schematic</text>
<text x="354.8" y="283.7">PAGE</text>
<text x="386.3" y="283.7">OF</text>
</g>
<g font-size="3.2" fill="#000080">
<text x="307.9" y="287.7">Version : V1</text>
<text x="373.4" y="283.7">1</text>
<text x="403.1" y="283.7">1</text>
<text x="354.8" y="291.3">Drawn : Simonas</text>
</g>
<g font-size="2.1">
<text x="35.4" y="2.9">1</text>
<text x="105.4" y="2.9">2</text>
<text x="175.5" y="2.9">3</text>
<text x="245.6" y="2.9">4</text>
<text x="315.6" y="2.9">5</text>
<text x="385.7" y="2.9">6</text>
<text x="343.9" y="20.9">For use with conector:</text>
<text x="343.9" y="23">JST 02SR-3S</text>
<text x="343.9" y="25.1">LCSC : C82373</text>
<text x="39.2" y="33.6">15</text>
<text x="39.2" y="31.1">14</text>
<text x="44.2" y="34.6">PA1</text>
<text x="44.2" y="32.1">PA0</text>
<text x="69.1" y="34.6">PB1</text>
<text x="69.1" y="32.1">PB0</text>
<text x="75.4" y="33.6">27</text>
<text x="75.4" y="31.1">26</text>
<text x="290.4" y="30">1</text>
<text x="290.4" y="32.6">2</text>
<text x="290.4" y="35.1">3</text>
<text x="292.8" y="31.3">1</text>
<text x="292.8" y="33.8">2</text>
<text x="325.4" y="34.1">1</text>
<text x="1.6" y="38.8">A</text>
<text x="39.2" y="41.2">20</text>
<text x="39.2" y="38.7">17</text>
<text x="39.2" y="36.1">16</text>
<text x="44.2" y="39.7">PA3</text>
<text x="44.2" y="37.1">PA2</text>
<text x="69.1" y="39.7">PB3</text>
<text x="69.1" y="37.1">PB2</text>
<text x="75.4" y="41.2">56</text>
<text x="75.4" y="38.7">55</text>
<text x="75.4" y="36.1">28</text>
<text x="290.4" y="37.7">4</text>
<text x="292.8" y="36.4">3</text>
<text x="292.8" y="38.9">4</text>
<text x="325.4" y="36.6">2</text>
<text x="347.3" y="39.8" transform="rotate(-90 347.3 39.8)">3</text>
<text x="348.6" y="37.4" transform="rotate(-90 348.6 37.4)">3</text>
<text x="352.4" y="39.8" transform="rotate(-90 352.4 39.8)">2</text>
<text x="353.7" y="37.4" transform="rotate(-90 353.7 37.4)">2</text>
<text x="354.9" y="39.8" transform="rotate(-90 354.9 39.8)">1</text>
<text x="356.2" y="37.4" transform="rotate(-90 356.2 37.4)">1</text>
<text x="360" y="39.8" transform="rotate(-90 360 39.8)">4</text>
<text x="361.3" y="37.4" transform="rotate(-90 361.3 37.4)">4</text>
<text x="419.4" y="38.8">A</text>
<text x="39.2" y="46.3">22</text>
<text x="39.2" y="43.8">21</text>
<text x="44.2" y="47.3">PA6</text>
<text x="44.2" y="44.8">PA5</text>
<text x="44.2" y="42.2">PA4</text>
<text x="69.1" y="47.3">PB6</text>
<text x="69.1" y="44.8">PB5</text>
<text x="69.1" y="42.2">PB4</text>
<text x="75.4" y="46.3">58</text>
<text x="75.4" y="43.8">57</text>
<text x="39.2" y="53.9">41</text>
<text x="39.2" y="48.8">23</text>
<text x="44.2" y="49.8">PA7</text>
<text x="69.1" y="49.8">PB7</text>
<text x="75.4" y="53.9">61</text>
<text x="75.4" y="48.8">59</text>
<text x="291.1" y="50.1">1</text>
<text x="291.1" y="52.6">2</text>
<text x="293.5" y="51.4">1</text>
<text x="293.5" y="53.9">2</text>
<text x="322.6" y="50.1">1</text>
<text x="322.6" y="52.6">2</text>
<text x="325" y="51.4">1</text>
<text x="325" y="53.9">2</text>
<text x="39.2" y="56.5">42</text>
<text x="39.2" y="59">43</text>
<text x="44.2" y="57.5">PA9</text>
<text x="44.2" y="54.9">PA8</text>
<text x="69.1" y="57.5">PB9</text>
<text x="69.1" y="54.9">PB8</text>
<text x="75.4" y="56.5">62</text>
<text x="75.4" y="59">29</text>
<text x="291.1" y="55.2">3</text>
<text x="291.1" y="57.7">4</text>
<text x="293.5" y="56.5">3</text>
<text x="293.5" y="59">4</text>
<text x="322.6" y="55.2">3</text>
<text x="322.6" y="57.7">4</text>
<text x="325" y="56.5">3</text>
<text x="325" y="59">4</text>
<text x="39.2" y="64.1">45</text>
<text x="39.2" y="61.5">44</text>
<text x="44.2" y="65.1">PA12</text>
<text x="44.2" y="62.5">PA11</text>
<text x="44.2" y="60">PA10</text>
<text x="67.7" y="65.1">PB12</text>
<text x="67.7" y="62.5">PB11</text>
<text x="67.7" y="60">PB10</text>
<text x="75.4" y="64.1">33</text>
<text x="75.4" y="61.5">30</text>
<text x="39.2" y="71.7">50</text>
<text x="39.2" y="69.2">49</text>
<text x="39.2" y="66.6">46</text>
<text x="44.2" y="70.2">PA14</text>
<text x="44.2" y="67.6">PA13</text>
<text x="67.7" y="70.2">PB14</text>
<text x="67.7" y="67.6">PB13</text>
<text x="75.4" y="71.7">36</text>
<text x="75.4" y="69.2">35</text>
<text x="75.4" y="66.6">34</text>
<text x="326.1" y="70.7">1</text>
<text x="362.8" y="68.6">1</text>
<text x="362.8" y="71.2">2</text>
<text x="365.2" y="69.9">1</text>
<text x="40.6" y="76.8">8</text>
<text x="44.2" y="72.7">PA15</text>
<text x="44.2" y="77.8">PC0</text>
<text x="67.7" y="72.7">PB15</text>
<text x="68.9" y="77.8">PD2</text>
<text x="75.4" y="76.8">54</text>
<text x="183.2" y="72.6" transform="rotate(-90 183.2 72.6)">S</text>
<text x="184.2" y="75.8" transform="rotate(-90 184.2 75.8)">S</text>
<text x="326.1" y="73.2">2</text>
<text x="362.8" y="73.7">3</text>
<text x="362.8" y="76.3">4</text>
<text x="365.2" y="72.5">2</text>
<text x="365.2" y="75">3</text>
<text x="365.2" y="77.5">4</text>
<text x="39.2" y="81.9">10</text>
<text x="40.6" y="79.3">9</text>
<text x="44.2" y="82.9">PC2</text>
<text x="44.2" y="80.3">PC1</text>
<text x="54.2" y="82.9">PF0-OSC_IN(PF0)</text>
<text x="75.4" y="81.9">5</text>
<text x="172.2" y="83.4">A6</text>
<text x="172.2" y="80.8">A7</text>
<text x="172.2" y="78.3">A8</text>
<text x="176.8" y="81.9">DN1</text>
<text x="176.8" y="79.3">SBU1</text>
<text x="185.2" y="79.3">SBU2</text>
<text x="186.5" y="81.9">DN2</text>
<text x="192.8" y="83.4">B6</text>
<text x="192.8" y="80.8">B7</text>
<text x="192.8" y="78.3">B8</text>
<text x="362.8" y="78.8">5</text>
<text x="365.2" y="80.1">5</text>
<text x="39.2" y="89.5">25</text>
<text x="39.2" y="86.9">24</text>
<text x="39.2" y="84.4">11</text>
<text x="44.2" y="87.9">PC4</text>
<text x="44.2" y="85.4">PC3</text>
<text x="52.1" y="85.4">PF1-OSC_OUT(PF1)</text>
<text x="69.3" y="87.9">PF4</text>
<text x="75.4" y="86.9">18</text>
<text x="75.4" y="84.4">6</text>
<text x="169.4" y="88.5">A4B9</text>
<text x="172.2" y="85.9">A5</text>
<text x="176.8" y="89.5">VBUS</text>
<text x="176.8" y="86.9">CC1</text>
<text x="176.8" y="84.4">DP1</text>
<text x="185.1" y="89.5">VBUS</text>
<text x="186.7" y="86.9">CC2</text>
<text x="186.8" y="84.4">DP2</text>
<text x="192.8" y="88.5">B4A9</text>
<text x="192.8" y="85.9">B5</text>
<text x="39.2" y="94.6">38</text>
<text x="39.2" y="92">37</text>
<text x="44.2" y="95.6">PC7</text>
<text x="44.2" y="93">PC6</text>
<text x="44.2" y="90.5">PC5</text>
<text x="65.7" y="93">BOOT0</text>
<text x="75.4" y="92">60</text>
<text x="168.1" y="91">A1B12</text>
<text x="176.8" y="92">GND</text>
<text x="186.2" y="92">GND</text>
<text x="192.8" y="91">B1A12</text>
<text x="39.2" y="99.6">40</text>
<text x="39.2" y="97.1">39</text>
<text x="44.2" y="100.6">PC9</text>
<text x="44.2" y="98.1">PC8</text>
<text x="67.3" y="98.1">NRST</text>
<text x="75.4" y="97.1">7</text>
<text x="39.2" y="107.3">53</text>
<text x="39.2" y="104.7">52</text>
<text x="39.2" y="102.2">51</text>
<text x="44.2" y="105.7">PC11</text>
<text x="44.2" y="103.2">PC10</text>
<text x="1.6" y="113.1">B</text>
<text x="40.6" y="112.3">3</text>
<text x="40.6" y="109.8">2</text>
<text x="44.2" y="113.3">PC14-OSC32_IN(PC14)</text>
<text x="44.2" y="110.8">PC13</text>
<text x="44.2" y="108.3">PC12</text>
<text x="419.4" y="113.1">B</text>
<text x="40.6" y="114.9">4</text>
<text x="40.6" y="120">1</text>
<text x="44.2" y="115.9">PC15-OSC32_OUT(PC15)</text>
<text x="39.2" y="125">64</text>
<text x="44.2" y="121">VBAT</text>
<text x="66.1" y="123.5">VSS_1</text>
<text x="75.4" y="125">31</text>
<text x="75.4" y="122.5">63</text>
<text x="39.2" y="130.1">48</text>
<text x="39.2" y="127.6">32</text>
<text x="44.2" y="131.1">VDD_3</text>
<text x="44.2" y="128.6">VDD_2</text>
<text x="44.2" y="126">VDD_1</text>
<text x="66.1" y="128.6">VSS_3</text>
<text x="66.1" y="126">VSS_2</text>
<text x="75.4" y="127.6">47</text>
<text x="39.2" y="137.7">13</text>
<text x="39.2" y="132.7">19</text>
<text x="44.2" y="133.7">VDD_4</text>
<text x="60.9" y="136.2">VSSAVREF-</text>
<text x="75.4" y="135.2">12</text>
<text x="284.5" y="136.5">6</text>
<text x="286.9" y="137.7">VIN</text>
<text x="302.6" y="137.7">TS</text>
<text x="306.5" y="136.5">1</text>
<text x="44.2" y="138.7">VDDAVREF+</text>
<text x="284.5" y="141.5">4</text>
<text x="284.5" y="139">5</text>
<text x="286.9" y="142.8">ISET</text>
<text x="286.9" y="140.3">GND</text>
<text x="298.9" y="142.8">CHG#</text>
<text x="300.9" y="140.3">OUT</text>
<text x="306.5" y="139">2</text>
<text x="306.5" y="141.5">3</text>
<text x="216.5" y="144.3" transform="rotate(-90 216.5 144.3)">2</text>
<text x="219" y="144.3" transform="rotate(-90 219 144.3)">1</text>
<text x="216.5" y="158.3" transform="rotate(-90 216.5 158.3)">3</text>
<text x="219" y="158.3" transform="rotate(-90 219 158.3)">4</text>
<text x="56.3" y="173">4</text>
<text x="67.8" y="173">3</text>
<text x="56.3" y="178.1">1</text>
<text x="67.8" y="178.1">2</text>
<text x="1.5" y="187.4">C</text>
<text x="419.4" y="187.4">C</text>
<text x="39" y="215.5">1</text>
<text x="53.1" y="215.5">2</text>
<text x="124.9" y="212.4">1</text>
<text x="138.9" y="212.4">2</text>
<text x="205.2" y="212.7">1</text>
<text x="219.2" y="212.7">2</text>
<text x="38.7" y="227.4">6</text>
<text x="53" y="227.4">1</text>
<text x="38.7" y="232.5">4</text>
<text x="38.7" y="229.9">5</text>
<text x="41.1" y="233.7">EN</text>
<text x="41.1" y="231.2">VIN</text>
<text x="41.1" y="228.7">OC</text>
<text x="47" y="231.2">GND</text>
<text x="48.4" y="228.7">SW</text>
<text x="49.2" y="233.7">FB</text>
<text x="53" y="229.9">2</text>
<text x="53" y="232.5">3</text>
<text x="121.8" y="233.2">4</text>
<text x="121.8" y="230.7">5</text>
<text x="121.8" y="228.2">6</text>
<text x="125" y="231.7">IN</text>
<text x="125" y="229.2">SW</text>
<text x="134.3" y="231.7">GND</text>
<text x="136.3" y="229.2">BS</text>
<text x="141" y="228.2">1</text>
<text x="141" y="230.7">2</text>
<text x="141" y="233.2">3</text>
<text x="202.1" y="233.5">4</text>
<text x="202.1" y="230.9">5</text>
<text x="202.1" y="228.4">6</text>
<text x="205.2" y="232">IN</text>
<text x="205.2" y="229.4">SW</text>
<text x="214.6" y="232">GND</text>
<text x="216.6" y="229.4">BS</text>
<text x="221.2" y="228.4">1</text>
<text x="221.2" y="230.9">2</text>
<text x="221.2" y="233.5">3</text>
<text x="125" y="234.3">EN</text>
<text x="136.5" y="234.3">FB</text>
<text x="205.2" y="234.5">EN</text>
<text x="216.8" y="234.5">FB</text>
<text x="1.5" y="261.7">D</text>
<text x="419.3" y="261.7">D</text>
<text x="35.4" y="297.6">1</text>
<text x="105.4" y="297.6">2</text>
<text x="175.5" y="297.6">3</text>
<text x="245.6" y="297.6">4</text>
<text x="315.6" y="297.6">5</text>
<text x="385.7" y="297.6">6</text>
</g>
<g font-size="2.1" fill="#00f">
<text x="241.4" y="23.1">3V3A</text>
<text x="54.2" y="27.9">STM32F303RBT6</text>
<text x="152.7" y="29.6" transform="rotate(-90 152.7 29.6)">GND</text>
<text x="158.4" y="24.4">3V3</text>
<text x="291.3" y="26.8">I2C</text>
<text x="323.7" y="29.9">UART</text>
<text x="220.7" y="30.1">120@100MHz</text>
<text x="268.7" y="33.8">I2C1_SDA</text>
<text x="269.2" y="31.3">I2C1_SCL</text>
<text x="300.4" y="34.3">UART1_TX</text>
<text x="343" y="32">SM02B-SRSS-TB (LF)(SN)</text>
<text x="16.8" y="39.9">UART2_RX</text>
<text x="17" y="37.3">UART2_TX</text>
<text x="163.6" y="40.1">100nF</text>
<text x="175" y="40.1">100nF</text>
<text x="185.2" y="40.1">100nF</text>
<text x="196.6" y="40.1">100nF</text>
<text x="208" y="40.1">100nF</text>
<text x="236.2" y="40.1">1uF</text>
<text x="246.4" y="41.4">10nF</text>
<text x="268.7" y="36.3">I2C2_SDA</text>
<text x="269.2" y="38.9">I2C2_SCL</text>
<text x="300.3" y="36.9">UART1_RX</text>
<text x="148.8" y="45.5">GND</text>
<text x="292.1" y="46.8">Power</text>
<text x="323.6" y="46.8">GPIO</text>
<text x="91.2" y="50.1">I2C1_SDA</text>
<text x="220.2" y="51.5">GND</text>
<text x="276.8" y="51.3">3V3</text>
<text x="278.1" y="53.9">4V</text>
<text x="301.7" y="51.3">M_SLEEP</text>
<text x="305.5" y="53.9">P_ON</text>
<text x="353.5" y="49.8">VB</text>
<text x="376.9" y="50.2">GND</text>
<text x="387.6" y="50.5">GND</text>
<text x="17.7" y="57.7">I2C2_SCL</text>
<text x="90.9" y="55.2">P_LED</text>
<text x="276.1" y="58.9">GND</text>
<text x="276.1" y="56.4">GND</text>
<text x="300.4" y="58.9">M_POWER</text>
<text x="301.7" y="56.4">NET_LED</text>
<text x="344.7" y="55.3">GND</text>
<text x="357.4" y="55.3">GND</text>
<text x="17.3" y="60.2">I2C2_SDA</text>
<text x="19.2" y="62.8">USB_DN</text>
<text x="19.5" y="65.3">USB_DP</text>
<text x="90.8" y="60.2">M_POWER</text>
<text x="91.1" y="62.7">NET_LED</text>
<text x="91.7" y="64.7">P_ON</text>
<text x="199.6" y="60.9">VUSB</text>
<text x="220.3" y="61.1">VUSB</text>
<text x="363.7" y="65.5">SWD</text>
<text x="17.6" y="70.4">SWD_CLK</text>
<text x="20.5" y="67.9">SWDIO</text>
<text x="90.9" y="70.4">4V_EN</text>
<text x="90.9" y="67.8">M_SLEEP</text>
<text x="192" y="68.1">GND</text>
<text x="200.3" y="71.1">VUSB</text>
<text x="215.2" y="67.2">SS26</text>
<text x="226.6" y="71.1">VIN</text>
<text x="235.2" y="69.6" transform="rotate(-90 235.2 69.6)">CC2</text>
<text x="245.4" y="69.6" transform="rotate(-90 245.4 69.6)">CC1</text>
<text x="290" y="67.5">3V3</text>
<text x="300.4" y="70.9">UART2_TX</text>
<text x="320.1" y="66.5">UART_DEBUG</text>
<text x="343.3" y="69.9">3V3</text>
<text x="17.2" y="72.7">I2C1_SCL</text>
<text x="300.3" y="73.4">UART2_RX</text>
<text x="336.8" y="72.4">SWD_CLK</text>
<text x="339.7" y="77.5">SWDIO</text>
<text x="342.6" y="75">GND</text>
<text x="90.2" y="83.1">OSC1</text>
<text x="149" y="82.1">USB_DN</text>
<text x="208.6" y="82.1">USB_DN</text>
<text x="294.1" y="81.3">100</text>
<text x="339.3" y="80">RESET</text>
<text x="13.4" y="88.1">UART1_TX</text>
<text x="90.1" y="85.7">OSC2</text>
<text x="149.3" y="84.6">USB_DP</text>
<text x="152.1" y="89.7">VUSB</text>
<text x="153.7" y="87.1">CC1</text>
<text x="208.5" y="87.1">CC2</text>
<text x="208.6" y="84.7">USB_DP</text>
<text x="208.7" y="89.7">VUSB</text>
<text x="236.1" y="87.8">5.1k</text>
<text x="246.4" y="87.9">5.1k</text>
<text x="13.2" y="90.7">UART1_RX</text>
<text x="90.1" y="93.3">BOOT</text>
<text x="152.1" y="92.2">GND</text>
<text x="208.5" y="92.3">GND</text>
<text x="294.9" y="93.2">RED</text>
<text x="90.1" y="98.4">RESET</text>
<text x="174.7" y="98.3">TYPE-C-31-M-14</text>
<text x="231.4" y="96.7">GND</text>
<text x="241.6" y="96.7">GND</text>
<text x="304.5" y="98.9">P_LED</text>
<text x="308.7" y="119.8">VUSB</text>
<text x="162" y="125.5">3V3</text>
<text x="330.7" y="121.6">VUSB</text>
<text x="217.7" y="130.4" transform="rotate(-90 217.7 130.4)">BOOT</text>
<text x="220.2" y="130.4" transform="rotate(-90 220.2 130.4)">RESET</text>
<text x="273.6" y="129.7">VUSB</text>
<text x="318.2" y="129.2">VB</text>
<text x="345.4" y="126.5">VB</text>
<text x="353.1" y="130.3">SI2301-ZE</text>
<text x="375.2" y="126.4">VIN</text>
<text x="18.7" y="136.5">3V3</text>
<text x="177.8" y="134.9">100k</text>
<text x="189.5" y="134.9">100k</text>
<text x="314.2" y="133.3">10k</text>
<text x="323.7" y="136.6">RED</text>
<text x="335.3" y="136.9">560</text>
<text x="17.8" y="139">3V3A</text>
<text x="374.9" y="139.7">VUSB</text>
<text x="75.7" y="145">GND</text>
<text x="287.1" y="146.8">BQ21040DBVR</text>
<text x="222.8" y="153.2">DSHP02TSGET</text>
<text x="280.9" y="153.1">1k</text>
<text x="360.7" y="154.4">110k</text>
<text x="178.8" y="158.3">100nF</text>
<text x="190.5" y="158.3">100nF</text>
<text x="78.6" y="167.2">OSC2</text>
<text x="276.1" y="165.6">GND</text>
<text x="61.2" y="169.8">16MHz</text>
<text x="355.6" y="169.1">GND</text>
<text x="74" y="177.8">12pF</text>
<text x="173.2" y="178">GND</text>
<text x="38.9" y="185.6">GND</text>
<text x="47.3" y="182.9">12pF</text>
<text x="61.7" y="184.7">OSC1</text>
<text x="79.5" y="185.4">GND</text>
<text x="14.1" y="207">VIN</text>
<text x="95.4" y="207">5V</text>
<text x="107.4" y="206.7">5V</text>
<text x="131.1" y="207.9">4.7uH</text>
<text x="175.7" y="207.2">3V3</text>
<text x="187.6" y="207">5V</text>
<text x="211.3" y="208.2">4.7uH</text>
<text x="256.4" y="207.2">4V</text>
<text x="45.2" y="211">4.7uH</text>
<text x="66" y="213">SS26_C5350986</text>
<text x="129.6" y="223">22nF</text>
<text x="209.9" y="223.3">22nF</text>
<text x="23.4" y="228.6">22uF</text>
<text x="82.3" y="228.5">110k</text>
<text x="93.2" y="228.8">22uF</text>
<text x="156.2" y="228.8">110k</text>
<text x="236.5" y="229">110k</text>
<text x="42" y="237.7">MT3608L</text>
<text x="127.7" y="238.5">MT2492</text>
<text x="169.9" y="238">22uF</text>
<text x="208" y="238.7">MT2492</text>
<text x="250.2" y="238.2">22uF</text>
<text x="17.5" y="241">GND</text>
<text x="82.3" y="240.7">15k</text>
<text x="111.8" y="240.3">22uF</text>
<text x="156.2" y="243.9">22.1k</text>
<text x="192" y="240.5">22uF</text>
<text x="206.2" y="243.4">4V_EN</text>
<text x="236.5" y="244.1">17.8k</text>
<text x="77.5" y="254.7">GND</text>
<text x="105.9" y="255">GND</text>
<text x="186.2" y="255.2">GND</text>
<text x="151.4" y="260.6">GND</text>
<text x="231.6" y="258.3">GND</text>
</g>
<g font-size="2.1" fill="#000080">
<text x="44.5" y="27.9">U3</text>
<text x="220.7" y="27.7">U1</text>
<text x="291.3" y="24.5">H1</text>
<text x="323.7" y="27.6">P1</text>
<text x="351.7" y="29.2">CN1</text>
<text x="163.6" y="37.8">C1</text>
<text x="175" y="37.8">C2</text>
<text x="185.2" y="37.8">C3</text>
<text x="196.6" y="37.8">C4</text>
<text x="208" y="37.8">C5</text>
<text x="236.2" y="37.8">C6</text>
<text x="246.4" y="39.1">C7</text>
<text x="378.1" y="37">MK1</text>
<text x="388.5" y="37">MK2</text>
<text x="292.1" y="44.5">H2</text>
<text x="323.6" y="44.5">H3</text>
<text x="215.2" y="64.9">U2</text>
<text x="326.2" y="64.2">P2</text>
<text x="365" y="62.7">H5</text>
<text x="294.1" y="79">R1</text>
<text x="236.2" y="85.6">R2</text>
<text x="246.4" y="85.6">R3</text>
<text x="179.9" y="95.7">USBC1</text>
<text x="294.9" y="90.9">LED1</text>
<text x="314.2" y="131">R4</text>
<text x="358.4" y="127.9">U4</text>
<text x="177.8" y="132.6">R5</text>
<text x="189.5" y="132.6">R6</text>
<text x="286.4" y="133.1">U5</text>
<text x="323.7" y="134.3">LED2</text>
<text x="335.3" y="134.6">R7</text>
<text x="178.8" y="155.9">C8</text>
<text x="190.5" y="155.9">C9</text>
<text x="222.8" y="150.8">SW1</text>
<text x="280.9" y="150.9">R8</text>
<text x="360.7" y="152.2">R9</text>
<text x="61.4" y="167.5">X1</text>
<text x="74.6" y="170.2">C10</text>
<text x="47.9" y="175.2">C11</text>
<text x="45.2" y="208.7">U8</text>
<text x="131.1" y="205.7">U6</text>
<text x="211.3" y="205.9">U7</text>
<text x="66" y="210.7">U9</text>
<text x="129.7" y="215.9">C12</text>
<text x="209.9" y="216.1">C13</text>
<text x="23.4" y="226.3">C14</text>
<text x="39.2" y="224">U10</text>
<text x="82.3" y="226.2">R10</text>
<text x="93.2" y="226.5">C15</text>
<text x="123" y="225">U11</text>
<text x="156.2" y="226.5">R11</text>
<text x="203.3" y="225.3">U12</text>
<text x="236.5" y="226.7">R12</text>
<text x="82.3" y="238.4">R13</text>
<text x="111.8" y="238">C18</text>
<text x="169.9" y="235.7">C16</text>
<text x="192" y="238.2">C19</text>
<text x="250.2" y="235.9">C17</text>
<text x="156.2" y="241.5">R14</text>
<text x="236.5" y="241.8">R15</text>
</g>
</svg>
